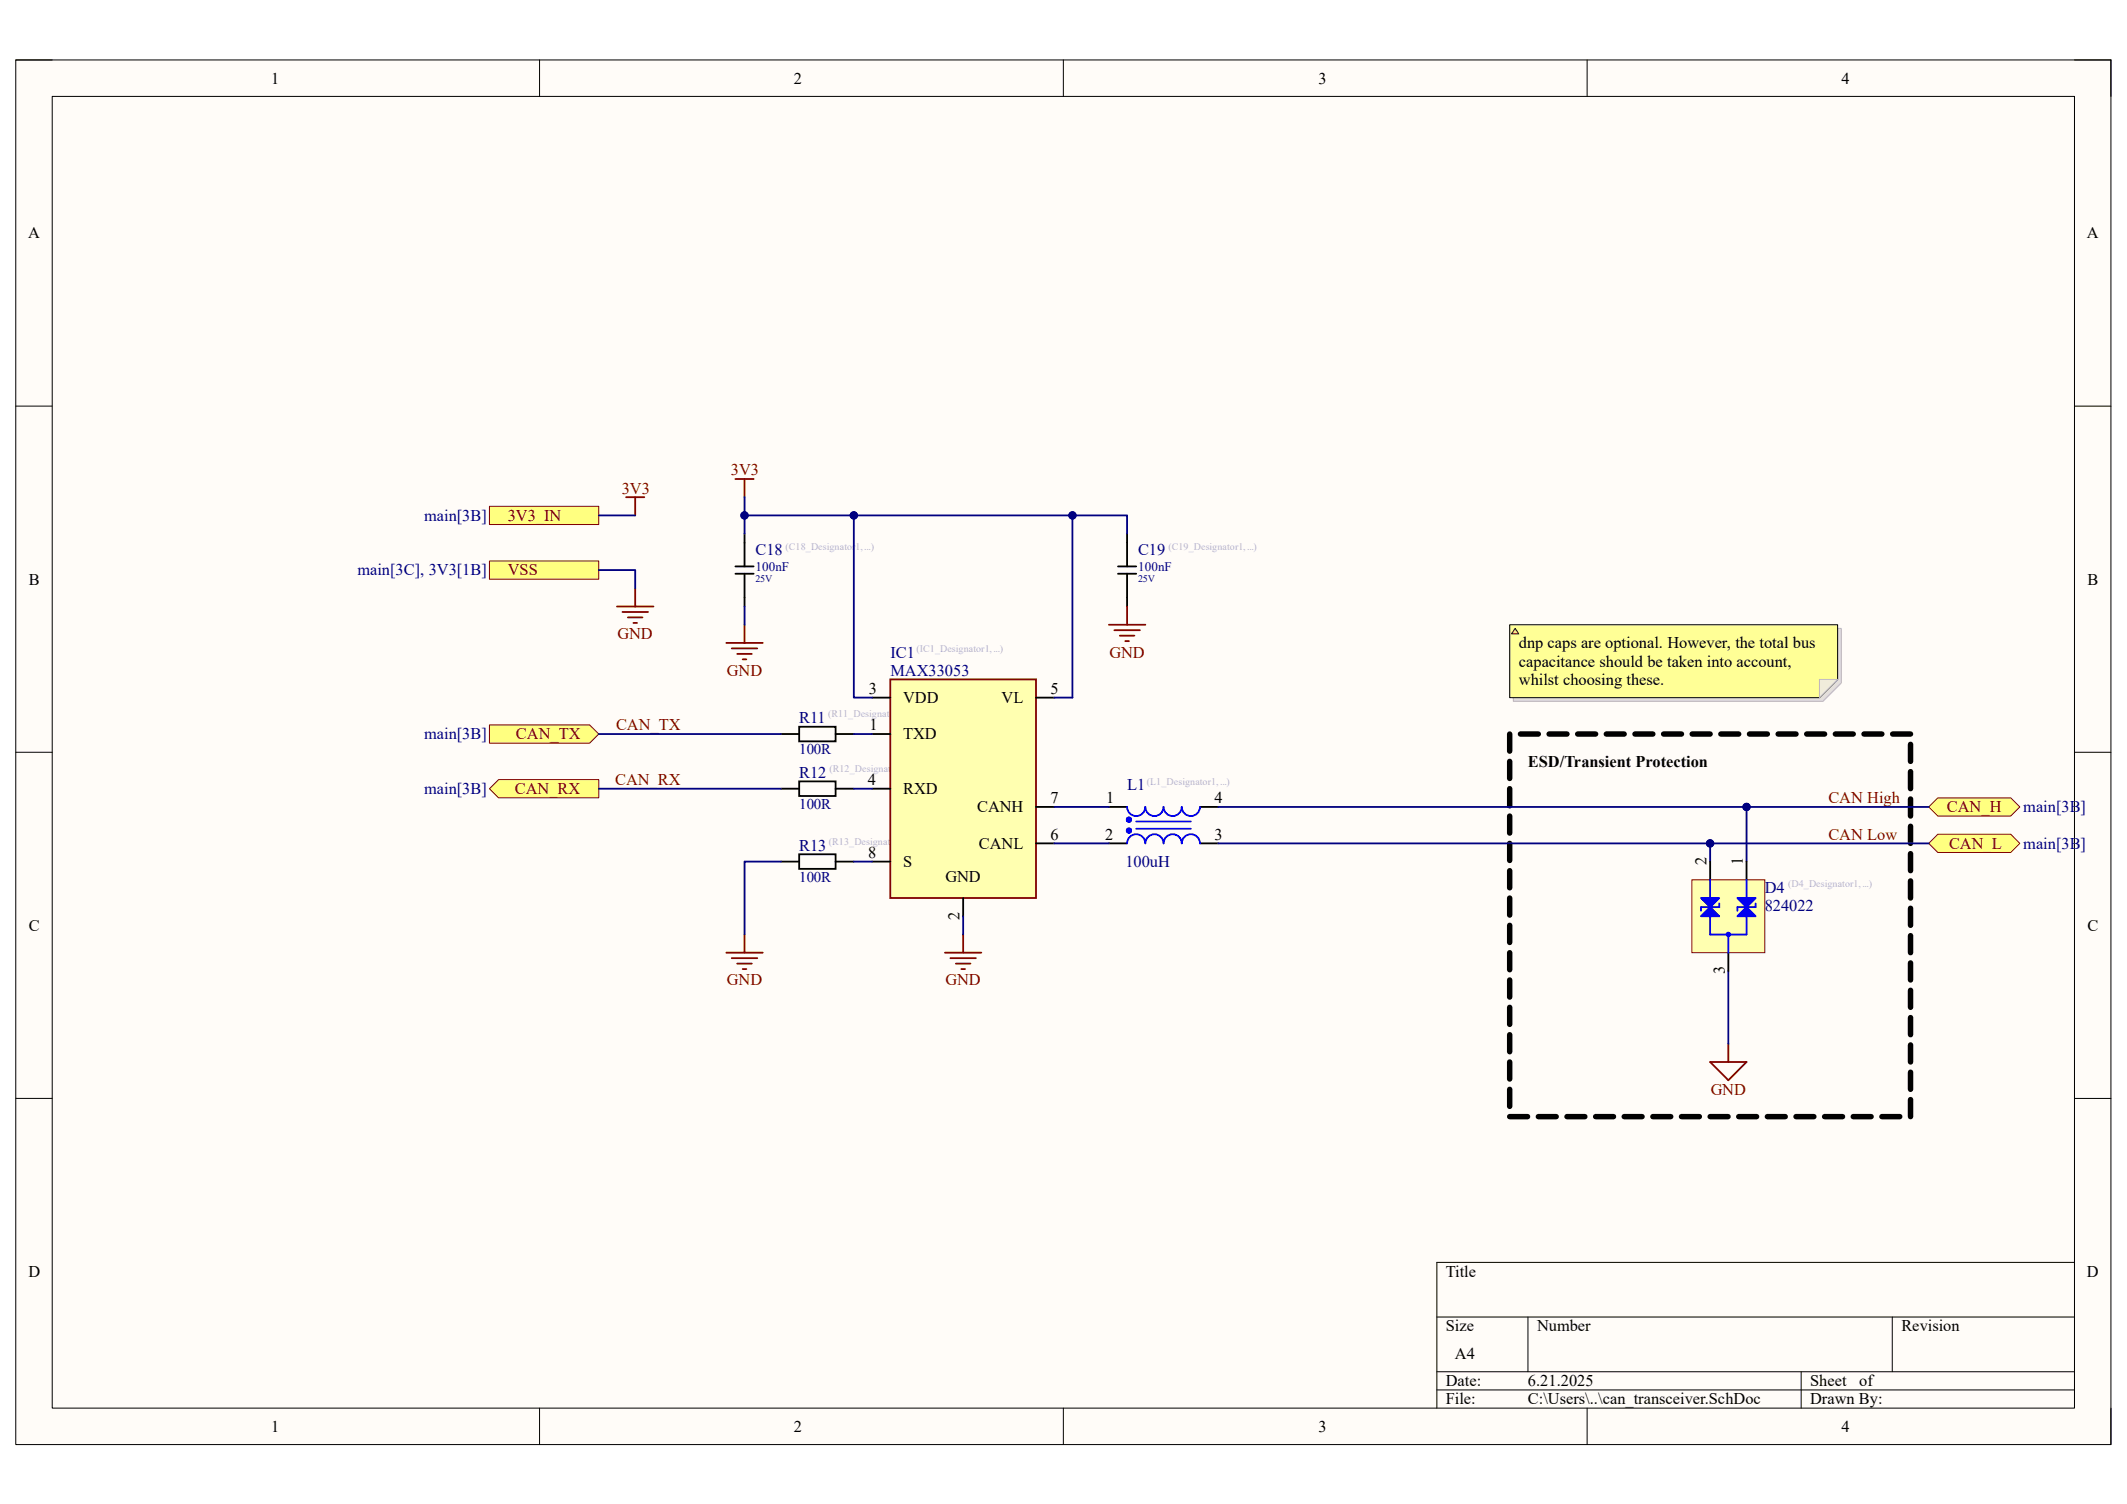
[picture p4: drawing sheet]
<svg xmlns="http://www.w3.org/2000/svg" width="297mm" height="210mm" viewBox="0 0 297 210" stroke-linecap="round" stroke-linejoin="round" font-family="sans-serif">
<path d="M2.2 8.4h292.6v193.3h-292.6z" fill-rule="evenodd" fill="#fffcf8"/>
<path d="M2.2 8.4h292.6v193.3h-292.6z" fill="none" stroke="#000" stroke-width=".14"/>
<path d="M7.3 13.5h282.4v183.1h-282.4z" fill-rule="evenodd" fill="#fffcf8"/>
<g fill="none" stroke="#000" stroke-width=".14">
<path d="M2.2 8.4h5.1M7.3 13.5h282.4v183.1h-282.4zM75.3 8.4v5.1M148.5 8.4v5.1M221.6 8.4v5.1M289.7 8.4h5.1v5.1M2.2 56.7h5.1M289.7 56.7h5.1M2.2 105h5.1M289.7 105.1h5.1M2.2 153.4h5.1M289.7 153.4h5.1"/>
<path d="M289.7 176.3h-89.1v20.3M75.3 196.6v5.1M148.5 196.6v5.1M200.6 183.9h89.1M200.6 191.5h89.1M200.6 194.1h89.1M213.4 183.9v7.6M221.6 196.6v5.1M251.5 191.5v5.1M264.2 183.9v7.6M294.8 196.6v5.1"/>
</g>
<path d="M131.9 133h5.1M132.7 133.8h3.6M133.5 134.6h2M134.2 135.3h.5M134.5 130.5v2.5" fill="none" stroke="#800000" stroke-width=".25"/>
<g fill="none" stroke="#000" stroke-width=".76">
<path d="M210.8 102.5v2.4M210.8 106.3v2.4M210.8 110.1v2.4M210.8 114v2.3M210.8 117.8v2.4M212.3 102.5h2.5M216.3 102.5h2.5M220.3 102.5h2.5M224.3 102.5h2.5M228.3 102.5h2.5M232.3 102.5h2.5M236.3 102.5h2.5"/>
<path d="M240.3 102.5h2.5M244.3 102.5h2.5M248.3 102.5h2.5M252.3 102.5h2.5M256.3 102.5h2.5M260.3 102.5h2.5M264.3 102.5h2.5M266.8 103.9v2.4M266.8 107.7v2.4M266.8 111.6v2.4M266.8 115.4v2.4M266.8 119.2v2.4"/>
<path d="M210.8 121.6v2.4M210.8 125.4v2.4M210.8 129.2v2.4M210.8 133v2.4M210.8 136.8v2.4M266.8 123v2.4M266.8 126.8v2.4M266.8 130.7v2.3M266.8 134.5v2.3M266.8 138.3v2.4M210.8 140.7v2.3M210.8 144.5v2.4"/>
<path d="M210.8 148.3v2.4M210.8 152.1v2.4M210.8 155.9h2.5M214.8 155.9h2.5M218.8 155.9h2.5M222.8 155.9h2.5M226.8 155.9h2.5M230.8 155.9h2.5M234.8 155.9h2.5M238.8 155.9h2.5M242.8 155.9h2.5M246.8 155.9h2.5"/>
<path d="M250.8 155.9h2.5M254.8 155.9h2.5M258.8 155.9h2.5M262.8 155.9h2.5M266.8 142.1v2.4M266.8 145.9v2.4M266.8 149.7v2.4M266.8 153.5v2.4"/>
</g>
<path d="M270.6 111.4h10.2l1.2 1.3-1.2 1.3h-10.2l-1.3-1.3z" fill-rule="evenodd" fill="#ffff80"/>
<path d="M270.6 111.4h10.2l1.2 1.3-1.2 1.3h-10.2l-1.3-1.3z" fill="none" stroke="#800000" stroke-width=".14"/>
<path d="M270.6 116.5h10.2l1.2 1.3-1.2 1.2h-10.2l-1.3-1.2z" fill-rule="evenodd" fill="#ffff80"/>
<path d="M270.6 116.5h10.2l1.2 1.3-1.2 1.2h-10.2l-1.3-1.2z" fill="none" stroke="#800000" stroke-width=".14"/>
<path d="M102.7 66.9h2.5M104 66.9v2.5M101.4 89.8h5.1M102.2 90.5h3.5M102.9 91.3h2.1M103.7 92.1h.5M104 87.2v2.6" fill="none" stroke="#800000" stroke-width=".25"/>
<path d="M68.3 101.2h14l1.3 1.3-1.3 1.3h-14z" fill-rule="evenodd" fill="#ffff80"/>
<path d="M68.3 101.2h14l1.3 1.3-1.3 1.3h-14z" fill="none" stroke="#800000" stroke-width=".14"/>
<path d="M69.6 108.9h14v2.5h-14l-1.3-1.3z" fill-rule="evenodd" fill="#ffff80"/>
<path d="M69.6 108.9h14v2.5h-14l-1.3-1.3z" fill="none" stroke="#800000" stroke-width=".14"/>
<g fill="none" stroke="#000" stroke-width=".25">
<path d="M102.7 79.1h2.5M104 74.5v4.6M102.7 80.1h2.5M104 80.1v4.6M109.1 102.5h2.5M109.1 110.1h2.5M111.6 101.5h5.1v2h-5.1zM111.6 109.1h5.1v2.1h-5.1zM111.6 119.3h5.1v2h-5.1zM116.7 102.5h2.5M116.7 110.1h2.5M154.8 117.8h2.6"/>
<path d="M154.8 112.7h2.6M167.6 117.8h2.5M167.6 112.7h2.5M109.1 120.3h2.5M116.7 120.3h2.5"/>
</g>
<path d="M157.4 112.7a1.27 1.27 0 0 0 1.3 1.3 1.27 1.27 0 0 0 1.2-1.3 1.27 1.27 0 0 0 1.3 1.3 1.27 1.27 0 0 0 1.3-1.3 1.27 1.27 0 0 0 1.2 1.3 1.27 1.27 0 0 0 1.3-1.3 1.27 1.27 0 0 0 1.3 1.3 1.27 1.27 0 0 0 1.3-1.3M157.4 117.8a1.27 1.27 0 0 1 1.3-1.3 1.27 1.27 0 0 1 1.2 1.3 1.27 1.27 0 0 1 1.3-1.3 1.27 1.27 0 0 1 1.3 1.3 1.27 1.27 0 0 1 1.2-1.3 1.27 1.27 0 0 1 1.3 1.3 1.27 1.27 0 0 1 1.3-1.3 1.27 1.27 0 0 1 1.3 1.3M158.7 114.7h7.6M158.7 115.7h7.6" fill="none" stroke="#00f" stroke-width=".25"/>
<path d="M157.6 114.4l.1 .1zM157.6 115.9l.1 .1z" fill="none" stroke="#00f" stroke-width=".76"/>
<path d="M101.4 133h5.1M102.2 133.8h3.5M102.9 134.6h2.1M103.7 135.3h.5M104 130.5v2.5M238.8 148.3h5.1l-2.6 2.5zM241.3 145.8v2.5" fill="none" stroke="#800000" stroke-width=".25"/>
<path d="M124.3 94.9h20.4v30.5h-20.4z" fill-rule="evenodd" fill="#ffffb0"/>
<path d="M124.3 94.9h20.4v30.5h-20.4zM154.8 87.2h5.1M155.6 88h3.6M156.4 88.8h2M157.1 89.5h.5M157.4 84.7v2.5" fill="none" stroke="#800000" stroke-width=".25"/>
<path d="M156.1 79.1h2.6M157.4 74.5v4.6M121.8 97.4h2.5M144.7 97.4h2.5M156.1 80.1h2.6M157.4 80.1v4.6M121.8 102.5h2.5M121.8 110.1h2.5M144.7 112.7h2.5M144.7 117.8h2.5M121.8 120.3h2.5M134.5 125.4v2.5" fill="none" stroke="#000" stroke-width=".25"/>
<path d="M243.9 112.7v7.6" fill="none" stroke="#000080" stroke-width=".25"/>
<circle cx="243.9" cy="112.7" r=".51" fill="#000080"/>
<circle cx="243.9" cy="112.7" r=".51" fill="none" stroke="#000080" stroke-width=".14"/>
<path d="M83.6 102.5h25.5M147.2 112.7h7.6M170.1 117.8h99.2" fill="none" stroke="#000080" stroke-width=".25"/>
<circle cx="238.8" cy="117.8" r=".51" fill="#000080"/>
<circle cx="238.8" cy="117.8" r=".51" fill="none" stroke="#000080" stroke-width=".14"/>
<path d="M238.8 117.8v2.5" fill="none" stroke="#000080" stroke-width=".25"/>
<circle cx="238.8" cy="117.8" r=".51" fill="#000080"/>
<circle cx="238.8" cy="117.8" r=".51" fill="none" stroke="#000080" stroke-width=".14"/>
<path d="M83.6 110.1h25.5M147.2 117.8h7.6M170.1 112.7h99.2M241.3 135.6v10.2" fill="none" stroke="#000080" stroke-width=".25"/>
<circle cx="243.9" cy="112.7" r=".51" fill="#000080"/>
<circle cx="243.9" cy="112.7" r=".51" fill="none" stroke="#000080" stroke-width=".14"/>
<path d="M157.4 74.5v-2.5h-7.6v25.4M104 84.7v2.5M119.2 102.5h2.6M119.2 110.1h2.6M109.1 120.3h-5.1v10.2M119.2 120.3h2.6M134.5 127.9v2.6" fill="none" stroke="#000080" stroke-width=".25"/>
<circle cx="149.8" cy="72" r=".51" fill="#000080"/>
<circle cx="149.8" cy="72" r=".51" fill="none" stroke="#000080" stroke-width=".14"/>
<path d="M104 69.4v5.1" fill="none" stroke="#000080" stroke-width=".25"/>
<circle cx="104" cy="72" r=".51" fill="#000080"/>
<circle cx="104" cy="72" r=".51" fill="none" stroke="#000080" stroke-width=".14"/>
<path d="M104 72h15.2v25.4h2.6" fill="none" stroke="#000080" stroke-width=".25"/>
<circle cx="119.2" cy="72" r=".51" fill="#000080"/>
<circle cx="119.2" cy="72" r=".51" fill="none" stroke="#000080" stroke-width=".14"/>
<circle cx="104" cy="72" r=".51" fill="#000080"/>
<circle cx="104" cy="72" r=".51" fill="none" stroke="#000080" stroke-width=".14"/>
<path d="M119.2 72h30.6M147.2 97.4h2.6" fill="none" stroke="#000080" stroke-width=".25"/>
<circle cx="119.2" cy="72" r=".51" fill="#000080"/>
<circle cx="119.2" cy="72" r=".51" fill="none" stroke="#000080" stroke-width=".14"/>
<circle cx="149.8" cy="72" r=".51" fill="#000080"/>
<circle cx="149.8" cy="72" r=".51" fill="none" stroke="#000080" stroke-width=".14"/>
<path d="M68.3 70.7h15.3v2.5h-15.3z" fill-rule="evenodd" fill="#ffff80"/>
<path d="M68.3 70.7h15.3v2.5h-15.3z" fill="none" stroke="#800000" stroke-width=".14"/>
<path d="M68.3 78.3h15.3v2.6h-15.3z" fill-rule="evenodd" fill="#ffff80"/>
<path d="M68.3 78.3h15.3v2.6h-15.3z" fill="none" stroke="#800000" stroke-width=".14"/>
<path d="M87.4 69.4h2.6M88.7 69.4v2.6M86.2 84.7h5M86.9 85.5h3.6M87.7 86.2h2M88.4 87h.6M88.7 82.1v2.6" fill="none" stroke="#800000" stroke-width=".25"/>
<path d="M83.6 79.6h5.1v2.5M83.6 72h5.1" fill="none" stroke="#000080" stroke-width=".25"/>
<path d="M236.3 122.9h10.1v10.1h-10.1z" fill-rule="evenodd" fill="#ffffb0"/>
<path d="M236.3 122.9h10.1v10.1h-10.1z" fill="none" stroke="#800000" stroke-width=".14"/>
<path d="M238.8 120.3v2.6M241.3 133v2.6M243.9 120.3v2.6" fill="none" stroke="#000" stroke-width=".25"/>
<path d="M237.5 127.9l1.3-1.2 1.3 1.2z" fill="#00f"/>
<path d="M237.5 127.9l1.3-1.2 1.3 1.2zM237.5 126.7h2.6" fill="none" stroke="#00f" stroke-width=".25"/>
<path d="M237.5 125.4h2.6l-1.3 1.3z" fill="#00f"/>
<path d="M237.5 125.4h2.6l-1.3 1.3zM237.5 126.7v.5M238.8 122.9v2.5M238.8 127.7v2.8M240.1 126.2v.5M241.3 130.5v2.5M243.9 122.9v2.8M243.9 127.9v2.6" fill="none" stroke="#00f" stroke-width=".25"/>
<path d="M242.6 127.9l1.3-1.2 1.3 1.2z" fill="#00f"/>
<path d="M242.6 127.9l1.3-1.2 1.3 1.2zM242.6 126.7h2.6" fill="none" stroke="#00f" stroke-width=".25"/>
<path d="M242.6 125.4h2.6l-1.3 1.3z" fill="#00f"/>
<path d="M238.8 130.5h5.1M241.2 130.7l-.1-.1v-.2l.2-.2 .2 .1 .1 .1v.2l-.2 .1M242.6 125.4h2.6l-1.3 1.3zM242.6 126.7v.5M245.2 126.2v.5" fill="none" stroke="#00f" stroke-width=".25"/>
<path d="M211.3 87.7h45.8v7.7l-2.5 2.5h-43.3z" fill-rule="evenodd" fill="#e0ddd7"/>
<path d="M211.3 87.7h45.8v7.7l-2.5 2.5h-43.3z" fill="none" stroke="#bfbdba" stroke-width=".14"/>
<path d="M210.8 87.2h45.8v7.7l-2.5 2.5h-43.3z" fill-rule="evenodd" fill="#ffff96"/>
<path d="M210.8 87.2h45.8v7.7l-2.5 2.5h-43.3z" fill="none" stroke="#000" stroke-width=".14"/>
<path d="M254.1 94.9h2.5l-2.5 2.5z" fill="#f2f0d8"/>
<path d="M254.1 94.9h2.5l-2.5 2.5z" fill="none" stroke="#bfbdba" stroke-width=".14"/>
<path d="M211.6 87.7l.5 .8h-1z" fill="#ffcc78"/>
<path d="M211.6 87.7l.5 .8h-1z" fill="none" stroke="#300" stroke-width=".14"/>
<g font-size="2.3">
<text x="37.9" y="11.7">1</text>
<text x="110.9" y="11.7">2</text>
<text x="184.1" y="11.7">3</text>
<text x="257.1" y="11.7">4</text>
<text x="3.9" y="33.3">A</text>
<text x="291.4" y="33.3">A</text>
<text x="4" y="81.6">B</text>
<text x="291.5" y="81.6">B</text>
<text x="212.1" y="90.6">dnp caps are optional. However, the total bus</text>
<text x="212.1" y="93.1">capacitance should be taken into account,</text>
<text x="212.1" y="95.6">whilst choosing these.</text>
<text x="121.3" y="96.9">3</text>
<text x="121.4" y="102">1</text>
<text x="126.1" y="98.2">VDD</text>
<text x="139.9" y="98.2">VL</text>
<text x="146.7" y="96.9">5</text>
<text x="126.1" y="103.3">TXD</text>
<text x="213.4" y="107.1">ESD/Transient Protection</text>
<text x="121.2" y="109.6">4</text>
<text x="126.1" y="110.9">RXD</text>
<text x="136.4" y="113.4">CANH</text>
<text x="146.7" y="112.1">7</text>
<text x="154.5" y="112.1">1</text>
<text x="169.6" y="112.1">4</text>
<text x="121.2" y="119.8">8</text>
<text x="136.7" y="118.5">CANL</text>
<text x="146.7" y="117.3">6</text>
<text x="154.3" y="117.3">2</text>
<text x="169.6" y="117.3">3</text>
<text x="126.1" y="121.1">S</text>
<text x="132" y="123.1">GND</text>
<text x="238.3" y="120.8" transform="rotate(-90 238.3 120.8)">2</text>
<text x="243.4" y="120.8" transform="rotate(-90 243.4 120.8)">1</text>
<text x="4" y="130">C</text>
<text x="134" y="128.5" transform="rotate(-90 134 128.5)">2</text>
<text x="291.5" y="130">C</text>
<text x="240.8" y="136" transform="rotate(-90 240.8 136)">3</text>
<text x="4" y="178.3">D</text>
<text x="201.9" y="178.3">Title</text>
<text x="291.4" y="178.3">D</text>
<text x="201.9" y="185.9">Size</text>
<text x="214.6" y="185.9">Number</text>
<text x="265.5" y="185.9">Revision</text>
<text x="203.2" y="189.7">A4</text>
<text x="201.9" y="193.5">Date:</text>
<text x="201.9" y="196.1">File:</text>
<text x="213.3" y="193.5">6.21.2025</text>
<text x="213.4" y="196.1">C:\Users\..\can_transceiver.SchDoc</text>
<text x="252.8" y="196.1">Drawn By:</text>
<text x="252.8" y="193.5">Sheet</text>
<text x="259.6" y="193.5">of</text>
<text x="37.9" y="199.9">1</text>
<text x="110.9" y="199.9">2</text>
<text x="184.1" y="199.9">3</text>
<text x="257.1" y="199.9">4</text>
</g>
<g font-size="2.3" fill="#800000">
<text x="86.8" y="68.9">3V3</text>
<text x="102.1" y="66.4">3V3</text>
<text x="70.9" y="72.7">3V3_IN</text>
<text x="70.9" y="80.3">VSS</text>
<text x="86.2" y="89.3">GND</text>
<text x="101.5" y="94.4">GND</text>
<text x="154.9" y="91.8">GND</text>
<text x="86" y="102">CAN_TX</text>
<text x="72.1" y="103.3">CAN_TX</text>
<text x="71.9" y="110.9">CAN_RX</text>
<text x="85.9" y="109.6">CAN_RX</text>
<text x="255.3" y="112.1">CAN High</text>
<text x="271.9" y="113.4">CAN_H</text>
<text x="255.3" y="117.3">CAN Low</text>
<text x="272.2" y="118.5">CAN_L</text>
<text x="101.5" y="137.6">GND</text>
<text x="132" y="137.6">GND</text>
<text x="238.9" y="152.9">GND</text>
</g>
<g font-size="2.3" fill="#000080">
<text x="59.2" y="72.7">main[3B]</text>
<text x="105.5" y="77.6">C18</text>
<text x="158.9" y="77.6">C19</text>
<text x="49.9" y="80.3">main[3C], 3V3[1B]</text>
<text x="124.3" y="91.8">IC1</text>
<text x="124.3" y="94.4">MAX33053</text>
<text x="111.6" y="101">R11</text>
<text x="59.2" y="103.3">main[3B]</text>
<text x="59.2" y="110.9">main[3B]</text>
<text x="111.6" y="108.6">R12</text>
<text x="157.4" y="110.4">L1</text>
<text x="282.5" y="113.4">main[3B]</text>
<text x="111.6" y="118.8">R13</text>
<text x="282.5" y="118.5">main[3B]</text>
<text x="157.1" y="121.1">100uH</text>
<text x="246.4" y="124.6">D4</text>
<text x="246.4" y="127.2">824022</text>
</g>
<g font-size="2.1" fill="#000080">
<text x="111.6" y="105.3">100R</text>
<text x="111.6" y="113">100R</text>
<text x="111.6" y="123.1">100R</text>
</g>
<g font-size="1.8" fill="#000080">
<text x="105.5" y="79.7">100nF</text>
<text x="158.9" y="79.7">100nF</text>
</g>
<g font-size="1.4" fill="#b2b0d4">
<text x="109.7" y="76.8">(C18_Designator1, ...)</text>
<text x="163.2" y="76.8">(C19_Designator1, ...)</text>
<text x="128" y="91">(IC1_Designator1, ...)</text>
<text x="115.7" y="100.2">(R11_Designator1, ...)</text>
<text x="115.8" y="107.8">(R12_Designator1, ...)</text>
<text x="160.1" y="109.6">(L1_Designator1, ...)</text>
<text x="115.7" y="117.9">(R13_Designator1, ...)</text>
<text x="249.7" y="123.8">(D4_Designator1, ...)</text>
</g>
<g font-size="1.4" fill="#000080">
<text x="105.5" y="81.3">25V</text>
<text x="158.9" y="81.3">25V</text>
</g>
</svg>
